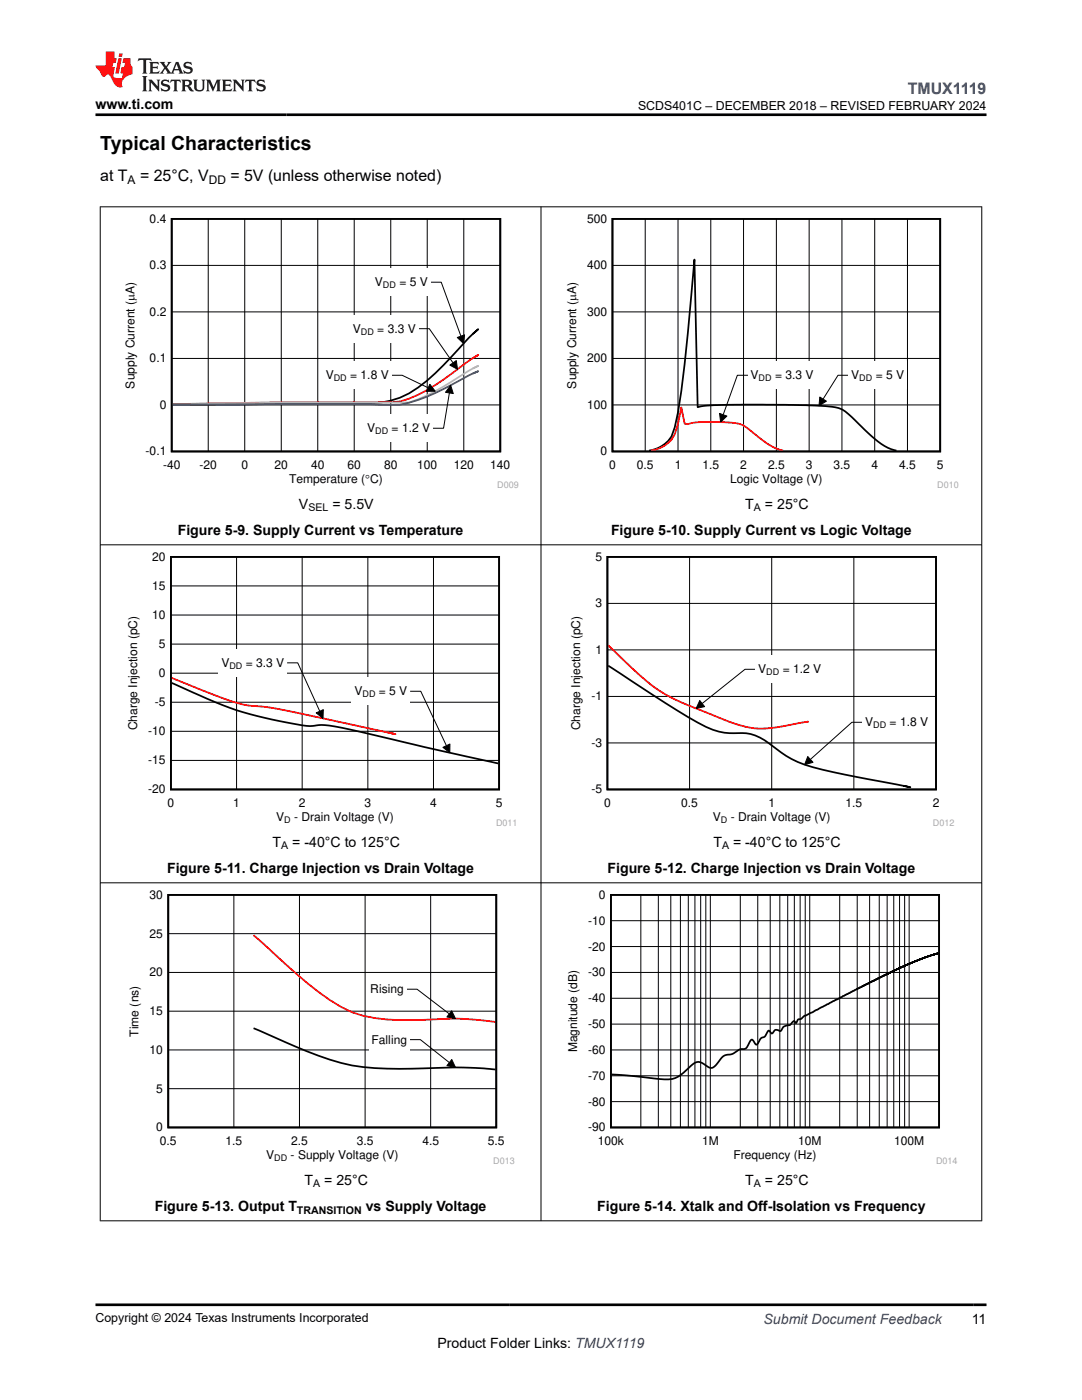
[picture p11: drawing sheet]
<svg xmlns="http://www.w3.org/2000/svg" width="216mm" height="279mm" viewBox="0 0 216 279" stroke-linecap="round" stroke-linejoin="round" font-family="sans-serif">
<path d="M34.3 43.7h65.5v46.4h-65.5zM94.4 66.6l1-.9-1.9 1.7-3.6 4a30.7 30.7 0 0 1-10.1 8 19.4 19.4 0 0 1-8.1 1.1l-37.3 .3" fill="none" stroke="#000" stroke-width=".35"/>
<g fill="none" stroke="#000" stroke-width=".2">
<path d="M34.3 53h65.5M41.6 43.7v46.4M48.8 43.7v46.4M56.1 43.7v46.4M63.4 43.7v46.4M70.7 43.7v46.4M78 43.7v46.4M85.2 43.7v46.4M85.9 56.3h2.1l4 10.8M92.5 43.7v46.4M34.3 71.5h65.5M34.3 62.2h65.5"/>
<path d="M91.2 67.4l1.5-.6-.2 1.8zM34.3 80.8h65.5"/>
</g>
<path d="M94.4 71.5l1-.7-1 .7a89.8 89.8 0 0 1-11 7.3 12.4 12.4 0 0 1-7.5 1.5 1409.5 1409.5 0 0 0-41.5 .3" fill="none" stroke="#f00" stroke-width=".35"/>
<path d="M94.4 73.5l1-.5a52.3 52.3 0 0 0-7 4.2 31.9 31.9 0 0 1-6.8 3.1l-7.8 .1a1217.1 1217.1 0 0 0-39.4 .3" fill="none" stroke="#b8b8b8" stroke-width=".35"/>
<path d="M94.4 74.5l1-.4-1 .4a95.5 95.5 0 0 1-11 5.3l-3.6 1-6-.1-39.4 .1" fill="none" stroke="#295c75" stroke-width=".35"/>
<path d="M91.2 67.4l1.5-.6-.2 1.8z" fill="#000"/>
<path d="M74.3 53.6h11.6v5.4h-11.6z" fill-rule="evenodd" fill="#fff"/>
<path d="M89.8 72.9l1.2-.9 .3 1.7z" fill="#000"/>
<path d="M83.5 65.6h2.2l4.7 6.8M89.8 72.9l1.2-.9 .3 1.7z" fill="none" stroke="#000" stroke-width=".2"/>
<path d="M69.9 62.9h13.6v5.4h-13.6z" fill-rule="evenodd" fill="#fff"/>
<path d="M85.8 76.7l1 1.4h-1.7z" fill="#000"/>
<path d="M78.1 74.9h2.1l5.2 2.5M85.8 76.7l1 1.4h-1.7z" fill="none" stroke="#000" stroke-width=".2"/>
<path d="M64.5 72.2h13.6v5.4h-13.6z" fill-rule="evenodd" fill="#fff"/>
<path d="M89.9 76.9l.5 1.6-1.5-.2z" fill="#000"/>
<path d="M89.7 78.4l-1.2 7.1h-2.1M89.9 76.9l.5 1.6-1.5-.2z" fill="none" stroke="#000" stroke-width=".2"/>
<g fill="#fff">
<path d="M72.7 82.7h13.7v5.5h-13.7z" fill-rule="evenodd"/>
<path d="M112.6 42.7h78.7v54.8h-78.7z" fill-rule="evenodd"/>
</g>
<path d="M122.2 43.7h65.4v46.4h-65.4zM129.5 89.9a6 6 0 0 0 5.1-4.6 142.4 142.4 0 0 0 2.7-18.9l1.3-14.6 .6 29.5 2-.4 3.9-.1h11.8a71.7 71.7 0 0 1 10.4 .6 13.8 13.8 0 0 1 4.6 3.8 16.3 16.3 0 0 0 6.6 4.6l.4 .1" fill="none" stroke="#000" stroke-width=".35"/>
<g fill="none" stroke="#000" stroke-width=".2">
<path d="M122.2 53h65.4M128.7 43.7v46.4M135.3 43.7v46.4M141.8 43.7v46.4M148.4 43.7v46.4M154.9 43.7v46.4M161.5 43.7v46.4M168 43.7v46.4M174.5 43.7v46.4M181.1 43.7v46.4M122.2 71.5h65.4M122.2 62.2h65.4"/>
<path d="M163.6 79.2l1.3 .9-1.5 .9zM169.3 74.9h-2.1l-3 4.7M122.2 80.8h65.4"/>
</g>
<path d="M129.9 89.9a6.2 6.2 0 0 0 5.4-5.4l.7-3.2 .6 3.2 .7 .2a23.4 23.4 0 0 1 6.5-.5l.7 .1a7.3 7.3 0 0 1 5.8 2.1 13.6 13.6 0 0 0 6 3.5" fill="none" stroke="#f00" stroke-width=".35"/>
<path d="M163.6 79.2l1.3 .9-1.5 .9z" fill="#000"/>
<path d="M169.3 72.2h11.7v5.4h-11.7z" fill-rule="evenodd" fill="#fff"/>
<path d="M143.6 82.5l1.4 .5-1.2 1.2z" fill="#000"/>
<path d="M149.2 74.9h-2.1l-2.8 7.9M143.6 82.5l1.4 .5-1.2 1.2z" fill="none" stroke="#000" stroke-width=".2"/>
<g fill="#fff">
<path d="M149.2 72.2h13.7v5.4h-13.7z" fill-rule="evenodd"/>
<path d="M25 110.2h78v54.7h-78z" fill-rule="evenodd"/>
</g>
<path d="M34.1 111.1h65.5v46.5h-65.5zM34.3 136.3l1.6 .7a77.4 77.4 0 0 0 18.3 6.6 46 46 0 0 0 8.1 1.3 12.1 12.1 0 0 1 6 .4l31.1 7.1" fill="none" stroke="#000" stroke-width=".35"/>
<g fill="none" stroke="#000" stroke-width=".2">
<path d="M34.1 116.9h65.5M47.2 111.1v46.5M60.3 111.1v46.5M73.4 111.1v46.5M86.5 111.1v46.5M34.1 134.3h65.5M34.1 128.5h65.5M34.1 122.7h65.5M81.8 138h2.2l5.1 10.8M34.1 151.8h65.5M34.1 145.9h65.5M34.1 140.1h65.5"/>
<path d="M88.4 149.1l1.4-.6v1.7z"/>
</g>
<path d="M34.3 135.3l2.9 1.2a64.3 64.3 0 0 0 12.5 4.3 48 48 0 0 1 9.8 1.5l19.4 4.2-1.6-.3" fill="none" stroke="#f00" stroke-width=".35"/>
<path d="M88.4 149.1l1.4-.6v1.7z" fill="#000"/>
<path d="M70.2 135.2h11.6v5.5h-11.6z" fill-rule="evenodd" fill="#fff"/>
<path d="M63.1 142.3l1.4-.7v1.8z" fill="#000"/>
<path d="M57.3 132.3h2.1l4.4 9.6M63.1 142.3l1.4-.7v1.8z" fill="none" stroke="#000" stroke-width=".2"/>
<g fill="#fff">
<path d="M43.6 129.6h13.7v5.4h-13.7z" fill-rule="evenodd"/>
<path d="M113.5 110.2h76.9v54.7h-76.9z" fill-rule="evenodd"/>
</g>
<path d="M121.2 111.1h65.6v46.5h-65.6zM121.4 132.8l1 .7a260.2 260.2 0 0 0 18.5 11.6 12.9 12.9 0 0 0 7.2 1.2 9.2 9.2 0 0 1 6.1 2.6 20.9 20.9 0 0 0 10 4.7l17.5 3.5-1.5-.3" fill="none" stroke="#000" stroke-width=".35"/>
<path d="M137.6 111.1v46.5M154 111.1v46.5M170.4 111.1v46.5M121.2 139h65.6M121.2 129.7h65.6M121.2 120.4h65.6M121.2 148.3h65.6M161.2 151l1 1.1-1.6 .5zM172.1 144.1h-2.1l-8.3 7.5" fill="none" stroke="#000" stroke-width=".2"/>
<path d="M121.4 128.8l1.1 1.1a55 55 0 0 0 10.5 8.8l3 1.5 4.9 2a37.9 37.9 0 0 0 9.8 3.2 48 48 0 0 0 10.2-1.3l.4-.1-.8 .1" fill="none" stroke="#f00" stroke-width=".35"/>
<path d="M161.2 151l1 1.1-1.6 .5z" fill="#000"/>
<path d="M172.1 141.4h13.7v5.5h-13.7z" fill-rule="evenodd" fill="#fff"/>
<path d="M139.6 139.8l1 1.2-1.7 .4z" fill="#000"/>
<path d="M139.6 139.8l1 1.2-1.7 .4zM150.8 133.6h-2.1l-8.6 6.8" fill="none" stroke="#000" stroke-width=".2"/>
<g fill="#fff">
<path d="M150.8 130.9h13.6v5.4h-13.6z" fill-rule="evenodd"/>
<path d="M25.3 177.6h77.4v54.8h-77.4z" fill-rule="evenodd"/>
</g>
<path d="M33.6 178.6h65.4v46.4h-65.4zM50.6 205.2a210.2 210.2 0 0 0 15.2 6.3 41.3 41.3 0 0 0 13.9 1.8h2.5a101.5 101.5 0 0 1 15.4 0l1.3 .1" fill="none" stroke="#000" stroke-width=".35"/>
<path d="M46.7 178.6v46.4M59.8 178.6v46.4M72.9 178.6v46.4M85.9 178.6v46.4M33.6 194.1h65.4M33.6 186.3h65.4M81.1 197.4h2.1l6.4 4.9M33.6 217.3h65.4M33.6 209.5h65.4M33.6 201.8h65.4M90.1 201.7l.8 1.6-1.7-.3z" fill="none" stroke="#000" stroke-width=".2"/>
<path d="M50.6 186.6l6.3 5.8a53.1 53.1 0 0 0 13.3 9.6 37 37 0 0 0 14.4 1.5 66 66 0 0 1 14.3 .4" fill="none" stroke="#f00" stroke-width=".35"/>
<path d="M90.1 201.7l.8 1.6-1.7-.3z" fill="#000"/>
<path d="M73.4 194.7h7.7v5.4h-7.7z" fill-rule="evenodd" fill="#fff"/>
<path d="M90.2 211.5l.7 1.5-1.7-.3z" fill="#000"/>
<path d="M81.8 207.5h2.1l5.8 4.6M90.2 211.5l.7 1.5-1.7-.3z" fill="none" stroke="#000" stroke-width=".2"/>
<g fill="#fff">
<path d="M73.6 204.8h8.2v5.4h-8.2z" fill-rule="evenodd"/>
<path d="M112.8 177.6h78.3v54.8h-78.3z" fill-rule="evenodd"/>
</g>
<path d="M121.9 178.6h65.5v46.4h-65.5zM187.2 190.2l-4.2 1.5-5.1 2.2-9.1 4.6-6.6 3.5-1.7 .8-.5 .5-.4 .1a.55 .55 0 0 0-.6 .6l-.3 .1a.37 .37 0 0 0-.4-.3 .37 .37 0 0 0-.3 .3l-.4 .5-.8 .1a1.47 1.47 0 0 0-1 1.1l-.4-.1a.8 .8 0 0 0-1.2 .5 .45 .45 0 0 1-.6-.4 .39 .39 0 0 0-.5 0 .39 .39 0 0 0-.1 .4l-.4 .7-.7 .3-.3 .4a1.08 1.08 0 0 1-.7 .9l-.2-.2a.79 .79 0 0 0-.8-.8l-.5 .8a1.29 1.29 0 0 1-1 1.1h-.8a4.3 4.3 0 0 1-2.9 1.2 5.4 5.4 0 0 0-1.9 2l-.5 .4a1.54 1.54 0 0 1-1.6-.5 1.82 1.82 0 0 0-2.9 .3 7 7 0 0 1-4.4 2.6l-11.3-1" fill="none" stroke="#000" stroke-width=".35"/>
<g fill="none" stroke="#000" stroke-width=".2">
<path d="M19.9 41.3h176.1M20 41.2v202.5M107.9 41.2v202.5M195.9 41.2v202.5M19.9 108.7h176.1M19.9 176.2h176.1M127.9 178.6v46.4M131.4 178.6v46.4M133.8 178.6v46.4M135.8 178.6v46.4M137.3 178.6v46.4M138.7 178.6v46.4"/>
<path d="M139.8 178.6v46.4M140.8 178.6v46.4M141.7 178.6v46.4M147.7 178.6v46.4M151.2 178.6v46.4M153.7 178.6v46.4M155.6 178.6v46.4M157.2 178.6v46.4M158.5 178.6v46.4M159.7 178.6v46.4M160.7 178.6v46.4M161.6 178.6v46.4"/>
<path d="M167.6 178.6v46.4M171 178.6v46.4M173.5 178.6v46.4M175.4 178.6v46.4M177 178.6v46.4M178.3 178.6v46.4M179.5 178.6v46.4M180.5 178.6v46.4M181.4 178.6v46.4M121.9 199.2h65.5M121.9 194.1h65.5M121.9 188.9h65.5"/>
<path d="M121.9 183.7h65.5M121.9 219.9h65.5M121.9 214.7h65.5M121.9 209.5h65.5M121.9 204.4h65.5M19.9 243.6h176.1"/>
</g>
<path d="M27.7 11.6l-.2 .6 .5-.2h.6v.1v2.2l-.2 .4h1l-.2-.4v-2.2v-.1h.5l.5 .2-.1-.6zM29.8 12.4l.2 .3v1.6l-.2 .4h1.9l.1-.6a1.08 1.08 0 0 1-1.3 .2v-.7h.6l.4 .2v-.7l-.4 .2h-.6v-.5l.2-.2a1 1 0 0 1 1 .3l-.1-.5zM31.8 12.4l1 1.1-1 1.2h.9l-.2-.2 .4-.8 .5 .8-.2 .2h1.6l-.2-.2 .1-.5h1l.1 .5-.1 .2h.9l-.2-.4-.8-1.9h-.5l-1 2.1-.8-1.1 .9-1h-.8l.2 .2-.5 .6-.3-.6 .1-.2zM35.2 12.8l.4 1h-.8zM36.8 12.5a.65 .65 0 0 0-.2 .7 .65 .65 0 0 0 .6 .5l.7 .1 .1 .3a.79 .79 0 0 1-.7 .4 .79 .79 0 0 1-.7-.5l.1 .7 .2-.1a.93 .93 0 0 0 1.1 0 .93 .93 0 0 0 .4-.9 1.46 1.46 0 0 0-1.2-.6l-.1-.3a1.09 1.09 0 0 1 1.2 .2l-.2-.6-.1 .1-.6-.2zM28.4 15.2l.2 .4v2.2l-.2 .4h1l-.2-.4v-2.2l.2-.4zM29.6 15.9l.2 .4v1.5l-.2 .4h.8l-.3-.4v-1.3l1.7 1.8v-2l.2-.4h-.8l.2 .2 .1 1.1-1.2-1.3zM32.3 16a.65 .65 0 0 0-.2 .8 .65 .65 0 0 0 .7 .4l.6 .2 .1 .2a.79 .79 0 0 1-.7 .4 .79 .79 0 0 1-.7-.5l.1 .7 .2-.1a.93 .93 0 0 0 1.1 .1 .93 .93 0 0 0 .4-1 1.46 1.46 0 0 0-1.2-.5l-.1-.4a1.09 1.09 0 0 1 1.2 .2l-.2-.6-.1 .1-.6-.1zM34.1 15.9l-.1 .6a.63 .63 0 0 1 .7-.3l.1 1.6-.3 .4h1l-.2-.4v-1.6a.66 .66 0 0 1 .8 .3l-.1-.6zM36.2 15.9l.2 .4v1.5l-.2 .4h.9l-.2-.2v-.7h.5l.1 .2a.79 .79 0 0 0 1.2 .6l-1-.9a.61 .61 0 0 0 .6-.6 .61 .61 0 0 0-.5-.7zM36.9 16.2h.2a.47 .47 0 0 1 .5 .1 .47 .47 0 0 1 .1 .5l-.2 .1-.6 .1zM38.5 15.9l.2 .2a2.27 2.27 0 0 0 .4 2 1.04 1.04 0 0 0 1.7-.7v-1.3l.2-.2h-.8l.2 .4v1.1a.6 .6 0 0 1-.6 .6 .6 .6 0 0 1-.6-.6v-1.1l.3-.4zM41.1 15.9l.2 .4v1.5l-.2 .4h.7l-.2-.4v-1.4l.9 1.9 .8-1.9v1.4l-.2 .4h1l-.3-.4v-1.5l.3-.4h-.8l-.7 1.5-.7-1.5zM44.3 15.9l.2 .4v1.5l-.2 .4h1.9l.1-.6a1.09 1.09 0 0 1-1.3 .2v-.7h.6l.4 .2v-.6l-.4 .2h-.6v-.6l.2-.1a1.01 1.01 0 0 1 1 .3l-.1-.6zM46.4 15.9l.3 .4v1.5l-.3 .4h.8l-.2-.4v-1.3l1.6 1.8v-2l.2-.4h-.7l.2 .2v1.1l-1.2-1.3zM49 15.9l-.1 .6a.63 .63 0 0 1 .8-.3v1.6l-.3 .4h1l-.2-.4v-1.6a.66 .66 0 0 1 .8 .3l-.1-.6zM51.4 16a.65 .65 0 0 0-.2 .8 .65 .65 0 0 0 .6 .4l.6 .2 .2 .2a.79 .79 0 0 1-.8 .4 .79 .79 0 0 1-.6-.5l.1 .7 .2-.1a.93 .93 0 0 0 1 .1 .93 .93 0 0 0 .5-1 1.46 1.46 0 0 0-1.3-.5l-.1-.4a1.09 1.09 0 0 1 1.3 .2l-.2-.6-.2 .1-.5-.1z" fill="#231f20"/>
<path d="M21.1 10.3v2.7h-2.1l.1 .4 .9 1a.95 .95 0 0 0 .9 .9 .59 .59 0 0 1 .6-.4 .59 .59 0 0 1 .5 .3l.4 .8a1.59 1.59 0 0 0 2.1 1.4 1.61 1.61 0 0 1 1-2.3l1-.3-.1-1.5a1.59 1.59 0 0 1-.4-1.7h-1.4l-.2 .9h.5l-.1 .9h-.5l-.2 .9v.3l.4 .1-.2 .9h-.6a.73 .73 0 0 1-1.1-.7l.3-1.5h-.5l.2-.9h.5l.2-.9h-.5v-1.3zM23.6 11.6l-.6 3.1h.7l.6-3.1zM23.8 10.7l-.1 .6h.7l.1-.6z" fill="#ed1c24"/>
<path d="M19 22.9h177.8M19 260.4h177.8" fill="none" stroke="#000" stroke-width=".53"/>
<text font-size="3.9" x="20" y="29.9">Typical Characteristics</text>
<text font-size="3.2" fill="#00f" x="181.1" y="18.7">TMUX1119</text>
<g font-size="3.2">
<text x="20" y="36.1">at T</text>
<text x="27.9" y="36.1">= 25°C, V</text>
<text x="46" y="36.1">= 5V (unless otherwise noted)</text>
</g>
<g font-size="2.8">
<text x="19" y="21.8">www.ti.com</text>
<text x="59.6" y="101.5">V</text>
<text x="66.3" y="101.5">= 5.5V</text>
<text x="148.7" y="101.5">T</text>
<text x="152.6" y="101.5">= 25°C</text>
<text x="35.5" y="106.7">Figure 5-9. Supply Current vs Temperature</text>
<text x="121.9" y="106.7">Figure 5-10. Supply Current vs Logic Voltage</text>
<text x="54.4" y="169">T</text>
<text x="58.3" y="169">= -40°C to 125°C</text>
<text x="142.4" y="169">T</text>
<text x="146.3" y="169">= -40°C to 125°C</text>
<text x="33.3" y="174.2">Figure 5-11. Charge Injection vs Drain Voltage</text>
<text x="121.2" y="174.2">Figure 5-12. Charge Injection vs Drain Voltage</text>
<text x="60.8" y="236.4">T</text>
<text x="64.7" y="236.4">= 25°C</text>
<text x="148.7" y="236.4">T</text>
<text x="152.6" y="236.4">= 25°C</text>
<text x="30.9" y="241.6">Figure 5-13. Output T</text>
<text x="73" y="241.6">vs Supply Voltage</text>
<text x="119.1" y="241.6">Figure 5-14. Xtalk and Off-Isolation vs Frequency</text>
<text x="87.3" y="269">Product Folder Links: TMUX1119</text>
<text x="193.9" y="264.2">11</text>
</g>
<text font-size="2.8" fill="#00f" x="152.4" y="264.2">Submit Document Feedback</text>
<g font-size="2.5">
<text x="127.3" y="21.9">SCDS401C – DECEMBER 2018 – REVISED FEBRUARY 2024</text>
<text x="19" y="263.9">Copyright © 2024 Texas Instruments Incorporated</text>
</g>
<g font-size="2.4">
<text x="25.5" y="36.7">A</text>
<text x="41.7" y="36.7">DD</text>
<text x="29.9" y="44.5">0.4</text>
<text x="117.1" y="44.5">500</text>
<text x="29.9" y="53.8">0.3</text>
<text x="117.1" y="53.8">400</text>
<text x="74.8" y="57.1">V</text>
<text x="79.7" y="57.1">= 5 V</text>
<text x="29.9" y="63">0.2</text>
<text x="117.1" y="63">300</text>
<text x="70.4" y="66.4">V</text>
<text x="75.3" y="66.4">= 3.3 V</text>
<text x="26.8" y="77.5" transform="rotate(-90 26.8 77.5)">Supply Current (PA)</text>
<text x="29.9" y="72.3">0.1</text>
<text x="65" y="75.7">V</text>
<text x="69.9" y="75.7">= 1.8 V</text>
<text x="114.9" y="77.5" transform="rotate(-90 114.9 77.5)">Supply Current (PA)</text>
<text x="117.1" y="72.3">200</text>
<text x="149.8" y="75.7">V</text>
<text x="154.7" y="75.7">= 3.3 V</text>
<text x="169.9" y="75.7">V</text>
<text x="174.7" y="75.7">= 5 V</text>
<text x="31.9" y="81.6">0</text>
<text x="117.1" y="81.6">100</text>
<text x="73.3" y="86.3">V</text>
<text x="78.1" y="86.3">= 1.2 V</text>
<text x="29.1" y="90.9">-0.1</text>
<text x="32.5" y="93.6">-40</text>
<text x="39.8" y="93.6">-20</text>
<text x="48.2" y="93.6">0</text>
<text x="54.8" y="93.6">20</text>
<text x="62.1" y="93.6">40</text>
<text x="69.3" y="93.6">60</text>
<text x="76.6" y="93.6">80</text>
<text x="83.3" y="93.6">100</text>
<text x="90.5" y="93.6">120</text>
<text x="97.8" y="93.6">140</text>
<text x="119.8" y="90.9">0</text>
<text x="121.5" y="93.6">0</text>
<text x="127.1" y="93.6">0.5</text>
<text x="134.6" y="93.6">1</text>
<text x="140.2" y="93.6">1.5</text>
<text x="147.7" y="93.6">2</text>
<text x="153.2" y="93.6">2.5</text>
<text x="160.8" y="93.6">3</text>
<text x="166.3" y="93.6">3.5</text>
<text x="173.9" y="93.6">4</text>
<text x="179.4" y="93.6">4.5</text>
<text x="187" y="93.6">5</text>
<text x="57.7" y="96.4">Temperature (qC)</text>
<text x="145.7" y="96.4">Logic Voltage (V)</text>
<text x="30.4" y="111.9">20</text>
<text x="118.8" y="111.9">5</text>
<text x="30.4" y="117.7">15</text>
<text x="30.4" y="123.5">10</text>
<text x="118.8" y="121.2">3</text>
<text x="31.7" y="129.3">5</text>
<text x="118.8" y="130.5">1</text>
<text x="31.7" y="135.1">0</text>
<text x="44.2" y="133.1">V</text>
<text x="49.1" y="133.1">= 3.3 V</text>
<text x="151.3" y="134.4">V</text>
<text x="156.2" y="134.4">= 1.2 V</text>
<text x="30.9" y="140.9">-5</text>
<text x="70.7" y="138.8">V</text>
<text x="75.6" y="138.8">= 5 V</text>
<text x="118" y="139.8">-1</text>
<text x="27.4" y="145.8" transform="rotate(-90 27.4 145.8)">Charge Injection (pC)</text>
<text x="29.6" y="146.7">-10</text>
<text x="115.8" y="145.8" transform="rotate(-90 115.8 145.8)">Charge Injection (pC)</text>
<text x="118" y="149.1">-3</text>
<text x="172.6" y="145">V</text>
<text x="177.5" y="145">= 1.8 V</text>
<text x="29.6" y="152.5">-15</text>
<text x="29.6" y="158.3">-20</text>
<text x="33.4" y="161.1">0</text>
<text x="46.5" y="161.1">1</text>
<text x="59.6" y="161.1">2</text>
<text x="72.7" y="161.1">3</text>
<text x="85.8" y="161.1">4</text>
<text x="98.9" y="161.1">5</text>
<text x="118" y="158.3">-5</text>
<text x="120.5" y="161.1">0</text>
<text x="135.9" y="161.1">0.5</text>
<text x="153.3" y="161.1">1</text>
<text x="168.7" y="161.1">1.5</text>
<text x="186.1" y="161.1">2</text>
<text x="55.1" y="163.9">V</text>
<text x="58.7" y="163.9">- Drain Voltage (V)</text>
<text x="142.2" y="163.9">V</text>
<text x="145.8" y="163.9">- Drain Voltage (V)</text>
<text x="29.8" y="179.4">30</text>
<text x="119.5" y="179.4">0</text>
<text x="117.4" y="184.5">-10</text>
<text x="29.8" y="187.1">25</text>
<text x="117.4" y="189.7">-20</text>
<text x="29.8" y="194.9">20</text>
<text x="117.4" y="194.9">-30</text>
<text x="29.8" y="202.6">15</text>
<text x="73.9" y="198.2">Rising</text>
<text x="117.4" y="200">-40</text>
<text x="27.6" y="206.9" transform="rotate(-90 27.6 206.9)">Time (ns)</text>
<text x="74.1" y="208.3">Falling</text>
<text x="117.4" y="205.2">-50</text>
<text x="29.8" y="210.3">10</text>
<text x="115.1" y="210" transform="rotate(-90 115.1 210)">Magnitude (dB)</text>
<text x="117.4" y="215.5">-70</text>
<text x="117.4" y="210.3">-60</text>
<text x="31.2" y="218.1">5</text>
<text x="117.4" y="220.6">-80</text>
<text x="31.2" y="225.8">0</text>
<text x="117.4" y="225.8">-90</text>
<text x="31.9" y="228.5">0.5</text>
<text x="45" y="228.5">1.5</text>
<text x="53.1" y="231.3">V</text>
<text x="58" y="231.3">- Supply Voltage (V)</text>
<text x="58.1" y="228.5">2.5</text>
<text x="71.2" y="228.5">3.5</text>
<text x="84.3" y="228.5">4.5</text>
<text x="97.4" y="228.5">5.5</text>
<text x="119.3" y="228.5">100k</text>
<text x="140.1" y="228.5">1M</text>
<text x="146.4" y="231.3">Frequency (Hz)</text>
<text x="159.2" y="228.5">10M</text>
<text x="178.4" y="228.5">100M</text>
</g>
<g font-size="2.1">
<text x="61.5" y="102.1">SEL</text>
<text x="150.4" y="102.1">A</text>
<text x="56.1" y="169.5">A</text>
<text x="144.1" y="169.5">A</text>
<text x="62.5" y="237">A</text>
<text x="150.4" y="237">A</text>
<text x="59.3" y="242.2">TRANSITION</text>
</g>
<g font-size="1.8">
<text x="76.4" y="57.5">DD</text>
<text x="72" y="66.8">DD</text>
<text x="66.6" y="76.1">DD</text>
<text x="151.4" y="76.1">DD</text>
<text x="171.5" y="76.1">DD</text>
<text x="74.9" y="86.7">DD</text>
<text x="45.8" y="133.5">DD</text>
<text x="152.9" y="134.8">DD</text>
<text x="72.3" y="139.2">DD</text>
<text x="174.2" y="145.4">DD</text>
<text x="56.7" y="164.3">D</text>
<text x="143.8" y="164.3">D</text>
<text x="54.7" y="231.7">DD</text>
</g>
<g font-size="1.8" fill="#a8a8a8">
<text x="99.2" y="97.4">D009</text>
<text x="187" y="97.4">D010</text>
<text x="99" y="164.9">D011</text>
<text x="186.2" y="164.9">D012</text>
<text x="98.4" y="232.3">D013</text>
<text x="186.8" y="232.3">D014</text>
</g>
</svg>
